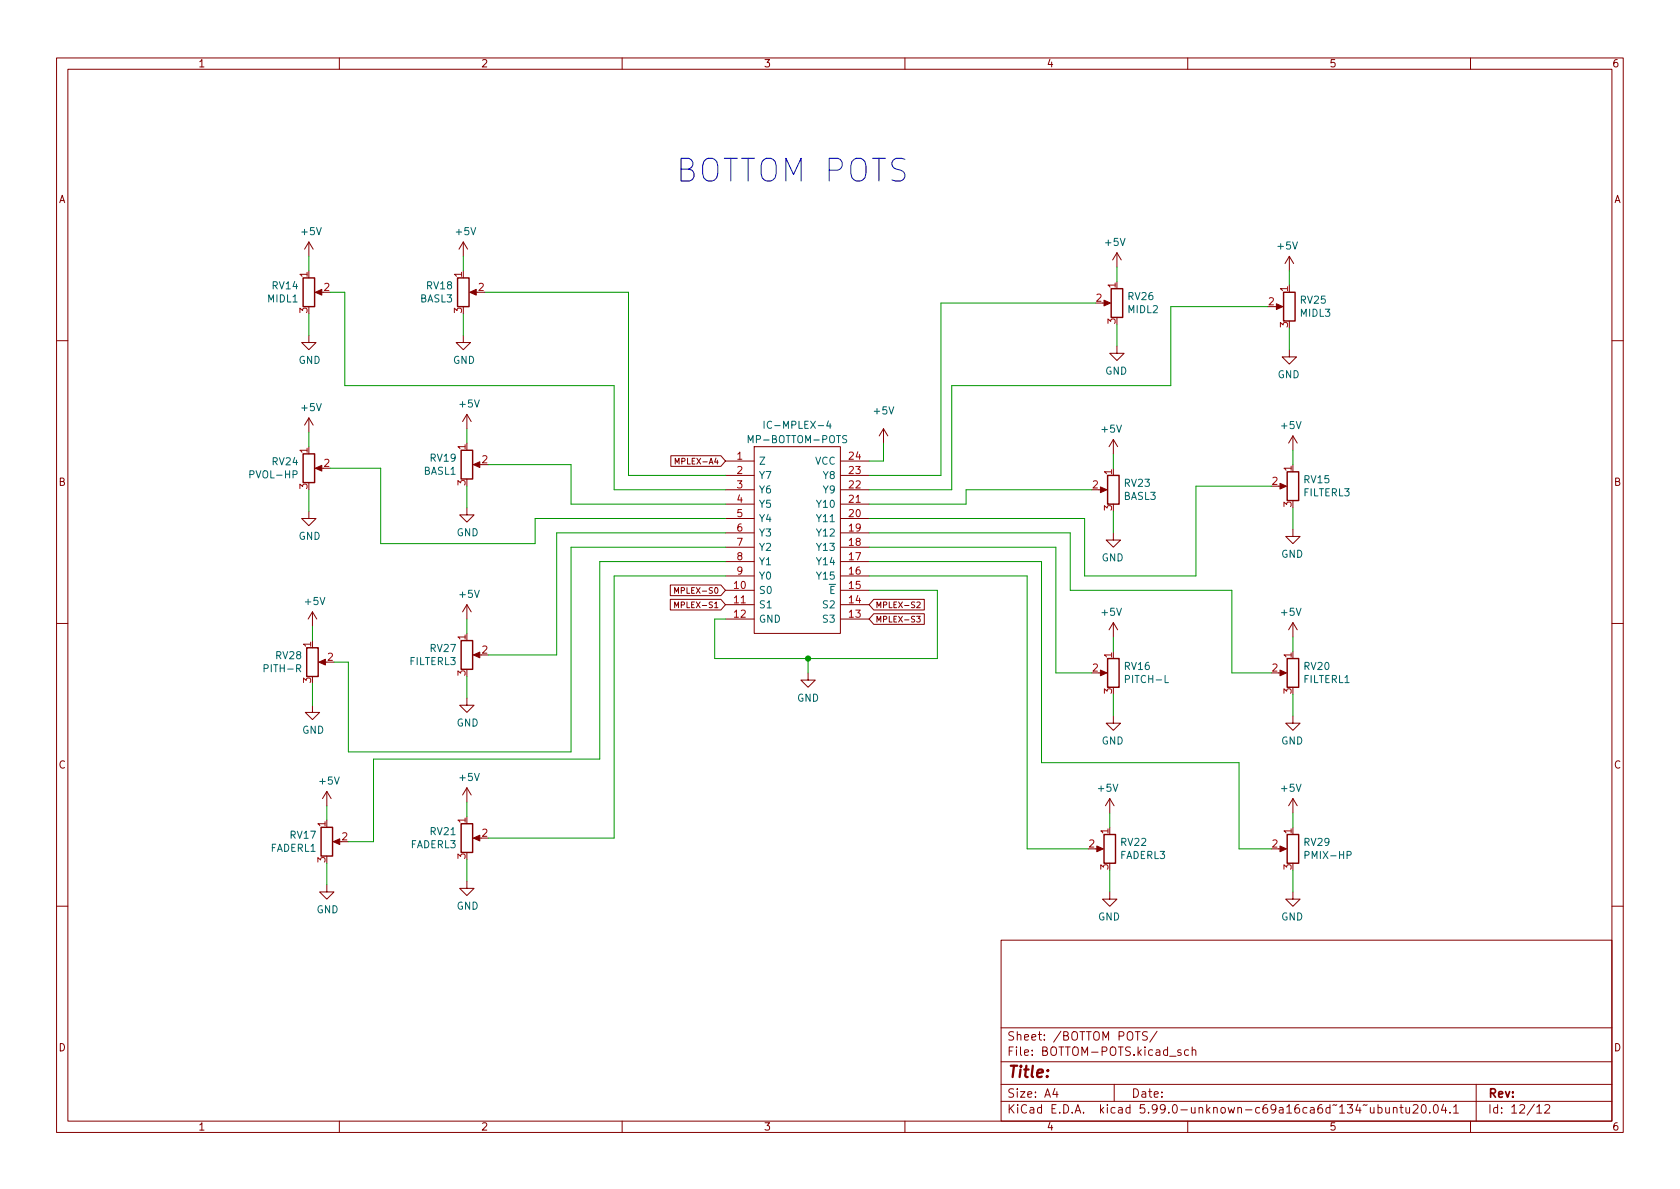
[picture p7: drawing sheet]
<svg xmlns="http://www.w3.org/2000/svg" width="297mm" height="210mm" viewBox="0 0 297 210" stroke-linecap="round" stroke-linejoin="round" font-family="sans-serif">
<g fill="none" stroke="#840000" stroke-width=".18">
<path d="M10 10.2h277v190.1h-277zM12 12.2h273v186.1h-273zM60 10.2v2M110 10.2v2M160 10.2v2M210 10.2v2M260 10.2v2M54.6 59.3v1.3h1.3l-1.3 1.2-1.3-1.2h1.3M54.6 42.8l-.8 1.3M54.6 42.8v2.5M54.6 42.8l.8 1.3M56.1 51.7h1"/>
<path d="M81.9 59.3v1.3h1.3l-1.3 1.2-1.3-1.2h1.3M81.9 42.8l-.7 1.3M81.9 42.8v2.5M81.9 42.8l.8 1.3M83.4 51.7h1.1M194.9 53.6h1.1M197.5 44.7l.7 1.3M197.5 44.7v2.5M197.5 44.7l-.8 1.3M225.4 54.2h1M228 45.3l.7 1.3M228 45.3v2.6"/>
<path d="M228 45.3l-.8 1.3M10 60.2h2M54.6 73.9v2.5M54.6 73.9l-.8 1.3M54.6 73.9l.8 1.3M82.5 73.3l-.7 1.2M82.5 73.3v2.5M82.5 73.3l.8 1.2M133.3 79h15.3v33h-15.3zM156.2 75.8l-.8 1.3M156.2 75.8v2.6M156.2 75.8l.8 1.3"/>
<path d="M196.8 77.7l.8 1.3M196.8 77.7v2.6M196.8 77.7l-.7 1.3M197.5 61.2v1.3h-1.3l1.3 1.2 1.3-1.2h-1.3M228 61.8v1.3h-1.3l1.3 1.3 1.2-1.3h-1.2M228.6 77.1l.8 1.3M228.6 77.1v2.5M228.6 77.1l-.8 1.3M285 60.2h2M54.6 90.4v1.3h1.3l-1.3 1.3-1.3-1.3h1.3M56.1 82.8h1M82.5 89.8v1.3h1.3l-1.3 1.2-1.2-1.2h1.2"/>
<path d="M84.1 82.2h1M118.6 80.6h8.9l.8 .9-.8 1h-8.9zM119.4 82.1v-1.1l.3 .8 .4-.8v1.1M128.3 86.6h5M128.3 81.5h5M128.3 99.3h5M128.3 96.8h5M128.3 94.2h5M128.3 84.1h5M128.3 91.7h5M128.3 89.1h5M148.6 86.6h5.1"/>
<path d="M148.6 81.5h5.1M148.6 99.3h5.1M148.6 96.8h5.1M148.6 94.2h5.1M148.6 84.1h5.1M148.6 91.7h5.1M148.6 89.1h5.1M194.3 86.6h1M196.8 94.2v1.3h-1.2l1.2 1.3 1.3-1.3h-1.3M226.1 86h1M228.6 93.6v1.3h-1.3l1.3 1.2 1.3-1.2h-1.3M10 110.2h2"/>
<path d="M55.2 108.2l-.7 1.3M55.2 108.2v2.5M55.2 108.2l.8 1.3M56.8 117.1h1M82.5 106.9v2.6M82.5 106.9l-.7 1.3M82.5 106.9l.8 1.3M84.1 115.8h1M118.5 106h9l.8 .9-.8 1h-9zM118.5 103.4h9l.8 1-.8 .9h-9zM119.3 107.5v-1.1l.3 .8 .4-.8v1.1M119.3 104.9v-1l.3 .7 .4-.7v1"/>
<path d="M128.3 104.4h5M128.3 106.9h5M128.3 109.5h5M128.3 101.8h5M142.9 119v1.3h1.2l-1.2 1.2-1.3-1.2h1.3M148.6 104.4h5.1M148.6 106.9h5.1M148.6 109.5h5.1M148.6 101.8h5.1M154.5 106h8.9v1.9h-8.9l-.8-1zM154.5 108.5h8.9v1.9h-8.9l-.8-.9zM162.1 109h.6l-.3 .4 .3 .1v.4l-.2 .1-.4-.1"/>
<path d="M162.1 106.5l.4-.1 .2 .3-.6 .8h.6M194.3 119h1M196.8 110.1v2.5M196.8 110.1l.8 1.3M196.8 110.1l-.7 1.3M226.1 119h1M228.6 110.1v2.5M228.6 110.1l.8 1.3M228.6 110.1l-.8 1.3M285 110.2h2M55.2 124.7v1.3h1.3l-1.3 1.2-1.2-1.2h1.2M57.8 139.9l-.8 1.3"/>
<path d="M57.8 139.9v2.6M57.8 139.9l.7 1.3M82.5 123.4v1.3h1.3l-1.3 1.3-1.2-1.3h1.2M82.5 139.3v2.6M82.5 139.3l-.7 1.3M82.5 139.3l.8 1.3M196.8 126.6v1.3h-1.2l1.2 1.3 1.3-1.3h-1.3M228.6 126.6v1.3h-1.3l1.3 1.3 1.3-1.3h-1.3M57.8 156.5v1.2h1.3l-1.3 1.3-1.3-1.3h1.3M59.3 148.8h1M82.5 155.8v1.3h1.3l-1.3 1.3-1.2-1.3h1.2M84.1 148.2h1"/>
<path d="M193.7 150.1h1M196.2 157.7v1.3h-1.3l1.3 1.3 1.3-1.3h-1.3M196.2 141.2l.8 1.3M196.2 141.2v2.6M196.2 141.2l-.7 1.3M226.1 150.1h1M228.6 157.7v1.3h-1.3l1.3 1.3 1.3-1.3h-1.3M228.6 141.2v2.6M228.6 141.2l.8 1.3M228.6 141.2l-.8 1.3M10 160.2h2M177 166.3h108v32h-108z"/>
<path d="M285 160.2h2M60 198.3v2M110 198.3v2M160 198.3v2M177 194.8h108M177 191.8h108M177 187.8h108M177 181.8h108M186.5 192.5l-.4 1h1M186.9 193v1M197 191.8v3M202.9 182.5l-.6-.1-.2 .2v.4l.6 .3 .2 .3-.3 .3h-.6"/>
<path d="M204.6 182.4l-1.3 1.9M208.8 185.7l-.4-.1-.2 .2 .1 .3 .5 .1v.4h-.6M210 198.3v2M210.1 185.7l-.4-.1-.3 .3v.4l.2 .3h.5M210.8 185.8l.2-.2 .4 .1v.9M210.8 185.1v1.5M243.6 195.9l.5-.1 .3 .3v.4l-.2 .3h-.6M243.6 195.3v1.5M245 195.8l.1 1h.3l.2-.1M245.6 195.8v1M246.4 196l.2-.2 .3 .1 .1 .9M246.4 195.8v1"/>
<path d="M247.5 195.8h.6M247.7 195.3v1.3l.4 .2M248.6 195.8v1h.4l.2-.1M249.2 195.8v1M249.9 195.5l.5-.2 .2 .2 .1 .3-.9 1h.9M251.5 195.4l.1-.1a.81 .81 0 0 1 .6 .7 .81 .81 0 0 1-.3 .8h-.1a.81 .81 0 0 1-.6-.6 .81 .81 0 0 1 .3-.8zM252.8 196.7v.1M253.6 195.4l.2-.1a.81 .81 0 0 1 .6 .7 .81 .81 0 0 1-.3 .8h-.2a.81 .81 0 0 1-.5-.6 .81 .81 0 0 1 .2-.8zM255.2 195.3l-.3 1h.9M255.6 195.8v1M256.4 196.7v.1M257 195.8l.4-.5v1.5"/>
<path d="M257 196.8h.9M260 198.3v2M261 191.8v6.5M271.7 195.8l.5-.5v1.5M271.7 196.8h.9M273.1 195.5l.6-.2 .2 .2 .1 .3-.9 1h.9"/>
</g>
<g fill="none" stroke="#840000" stroke-width=".25">
<path d="M53.6 49.1h2v5.1h-2zM80.9 49.1h2v5.1h-2zM196.5 51h2v5.1h-2zM226.9 51.7h2.1v5.1h-2.1zM81.5 79.6h2.1v5.1h-2.1zM53.6 80.3h2v5h-2zM195.8 84.1h2.1v5h-2.1zM227.6 83.4h2v5.1h-2zM54.2 114.5h2.1v5.1h-2.1zM81.5 113.3h2.1v5.1h-2.1zM195.8 116.5h2.1v5h-2.1zM227.6 116.5h2v5h-2z"/>
<path d="M56.8 146.3h2v5.1h-2zM81.5 145.7h2.1v5h-2.1zM195.2 147.6h2v5h-2zM227.6 147.6h2v5h-2z"/>
</g>
<g fill="#840000" stroke="#840000" stroke-width=".18">
<path d="M195.2 53.1l1.1 .5-1.1 .5z"/>
<path d="M83.1 51.7l1.1-.5v1z"/>
<path d="M194.6 118.5l1.1 .5-1.1 .5z"/>
<path d="M83.7 82.2l1.1-.5v1z"/>
<path d="M225.7 53.7l1.1 .5-1.1 .5z"/>
<path d="M226.3 118.5l1.2 .5-1.2 .5z"/>
<path d="M194.6 86.1l1.1 .5-1.1 .5z"/>
<path d="M193.9 149.6l1.2 .5-1.2 .5z"/>
<path d="M226.3 85.5l1.2 .5-1.2 .5z"/>
<path d="M83.7 148.2l1.1-.5v1z"/>
<path d="M226.3 149.6l1.2 .5-1.2 .5z"/>
<path d="M56.4 117.1l1.1-.5v1z"/>
<path d="M58.9 148.8l1.2-.5v1z"/>
<path d="M83.7 115.8l1.1-.5v1z"/>
<path d="M55.8 51.7l1.1-.5v1z"/>
<path d="M55.8 82.8l1.1-.5v1z"/>
</g>
<path d="M132.3 78.3v-1.3l.4 .9 .4-.9v1.3M135.1 74.5v1.3M146.5 74.4l-.3 .9h.8M146.8 74.9v.9M149.7 77.1l-.5-.1-.2 .1v.4l.6 .2 .1 .4-.2 .2-.5-.1" fill="none" stroke="#006464" stroke-width=".18"/>
<g fill="none" stroke="#009600" stroke-width=".18">
<path d="M54.6 45.3v2.6M54.6 55.5v3.8M58.4 51.7h2.6v16.5h47.6v18.4h19.7M81.9 45.3v2.6M81.9 55.5v3.8M85.7 51.7h25.4v32.4h17.2M193.7 53.6h-27.3v30.5h-12.7M197.5 47.2v2.6M197.5 57.4v3.8M224.2 54.2h-17.2v14h-38.7v18.4h-14.6M228 47.9v2.5M228 58v3.8"/>
<path d="M54.6 76.4v2.6M82.5 75.8v2.6M156.2 78.4v3.1h-2.5M228.6 79.6v2.6M54.6 86.6v3.8M58.4 82.8h8.9v13.3h27.3v-4.4h33.7M82.5 86v3.8M86.4 82.2h14.6v6.9h27.3M128.3 99.3h-22.3v34.9h-40v14.6h-4.4M128.3 96.8h-27.3v36.2h-39.4v-15.9h-2.5M128.3 94.2h-29.9v21.6h-12M153.7 94.2h35.5v10.2h28.6v14.6h7"/>
<path d="M153.7 96.8h33v22.2h6.3M153.7 99.3h30.4v35.6h35v15.2h5.7M193 86.6h-22.2v2.5h-17.1M196.8 80.3v2.5M196.8 90.4v3.8M224.8 86h-13.3v15.8h-19.7v-10.1h-38.1M228.6 89.8v3.8M55.2 110.7v2.6M82.5 109.5v2.5M82.5 119.6v3.8M128.3 101.8h-19.7v46.4h-22.2M142.9 116.5v2.5"/>
<path d="M153.7 101.8h27.9v48.3h10.8M153.7 104.4h12v12.1h-39.3v-7h1.9M196.8 112.6v2.6M228.6 112.6v2.6M55.2 120.9v3.8M196.8 122.8v3.8M228.6 122.8v3.8M57.8 142.5v2.5M57.8 152.6v3.9M82.5 141.9v2.5M82.5 152v3.8M196.2 143.8v2.5"/>
<path d="M196.2 153.9v3.8M228.6 143.8v2.5M228.6 153.9v3.8"/>
</g>
<circle cx="142.9" cy="116.5" r=".46" fill="#009600" stroke="#009600" stroke-width=".18"/>
<text font-size="5.6" fill="#0000c2" x="119.4" y="32.2">BOTTOM POTS</text>
<text font-size="2.8" fill="#840000" x="178" y="190.6">Title:</text>
<g font-size="2.1" fill="#840000">
<text x="178" y="184">Sheet: /BOTTOM POTS/</text>
<text x="178" y="186.7">File: BOTTOM-POTS.kicad_sch</text>
<text x="178" y="196.9">KiCad E.D.A. kicad 5.99.0-unknown-c69a16ca6d~134~ubuntu20.04.1</text>
<text x="178" y="194.1">Size: A4</text>
<text x="200" y="194.1">Date:</text>
<text x="263" y="194.1">Rev:</text>
<text x="263" y="196.9">Id: 12/12</text>
</g>
<g font-size="1.8" fill="#840000">
<text x="35" y="11.9">1</text>
<text x="85" y="11.9">2</text>
<text x="135" y="11.9">3</text>
<text x="185" y="11.9">4</text>
<text x="235" y="11.9">5</text>
<text x="285" y="11.9">6</text>
<text x="10.3" y="35.9">A</text>
<text x="285.3" y="35.9">A</text>
<text x="10.3" y="85.9">B</text>
<text x="285.3" y="85.9">B</text>
<text x="10.3" y="135.9">C</text>
<text x="285.3" y="135.9">C</text>
<text x="10.3" y="185.9">D</text>
<text x="285.3" y="185.9">D</text>
<text x="35" y="199.9">1</text>
<text x="85" y="199.9">2</text>
<text x="135" y="199.9">3</text>
<text x="185" y="199.9">4</text>
<text x="235" y="199.9">5</text>
<text x="285" y="199.9">6</text>
</g>
<g font-size="1.8" fill="#006464">
<text x="53.4" y="41.6">+5V</text>
<text x="80.7" y="41.6">+5V</text>
<text x="195.5" y="43.5">+5V</text>
<text x="226" y="44.1">+5V</text>
<text x="47.3" y="53.5">MIDL1</text>
<text x="48.2" y="51.1">RV14</text>
<text x="74.3" y="53.5">BASL3</text>
<text x="75.5" y="51.1">RV18</text>
<text x="199.5" y="53.1">RV26</text>
<text x="230" y="53.7">RV25</text>
<text x="199.4" y="55.4">MIDL2</text>
<text x="229.9" y="56">MIDL3</text>
<text x="52.8" y="64.3">GND</text>
<text x="80.1" y="64.3">GND</text>
<text x="195.4" y="66.2">GND</text>
<text x="225.9" y="66.9">GND</text>
<text x="53.4" y="72.7">+5V</text>
<text x="81.3" y="72.1">+5V</text>
<text x="136" y="75.8">IC-MPLEX-4</text>
<text x="154.6" y="73.3">+5V</text>
<text x="194.9" y="76.5">+5V</text>
<text x="226.6" y="75.9">+5V</text>
<text x="48.2" y="82.3">RV24</text>
<text x="74.9" y="83.9">BASL1</text>
<text x="76.1" y="81.6">RV19</text>
<text x="132.8" y="78.4">MP-BOTTOM-POTS</text>
<text x="134.1" y="82.2">Z</text>
<text x="144.1" y="82.2">VCC</text>
<text x="44.4" y="84.6">PVOL-HP</text>
<text x="134.1" y="84.7">Y7</text>
<text x="134.1" y="87.2">Y6</text>
<text x="134.1" y="89.8">Y5</text>
<text x="144.7" y="89.8">Y10</text>
<text x="145.7" y="87.2">Y9</text>
<text x="145.7" y="84.7">Y8</text>
<text x="198.7" y="88.4">BASL3</text>
<text x="198.9" y="86.1">RV23</text>
<text x="230.5" y="87.8">FILTERL3</text>
<text x="230.6" y="85.4">RV15</text>
<text x="52.8" y="95.4">GND</text>
<text x="80.7" y="94.8">GND</text>
<text x="134.1" y="92.3">Y4</text>
<text x="134.1" y="94.9">Y3</text>
<text x="144.7" y="94.9">Y12</text>
<text x="144.7" y="92.3">Y11</text>
<text x="134.1" y="97.4">Y2</text>
<text x="134.1" y="99.9">Y1</text>
<text x="144.7" y="99.9">Y14</text>
<text x="144.7" y="97.4">Y13</text>
<text x="194.8" y="99.3">GND</text>
<text x="226.5" y="98.6">GND</text>
<text x="54" y="107">+5V</text>
<text x="81.3" y="105.7">+5V</text>
<text x="134.1" y="105">S0</text>
<text x="134.1" y="107.6">S1</text>
<text x="134.1" y="102.5">Y0</text>
<text x="144.7" y="102.5">Y15</text>
<text x="145.3" y="105">~{E}</text>
<text x="145.7" y="107.6">S2</text>
<text x="134.1" y="110.1">GND</text>
<text x="145.7" y="110.1">S3</text>
<text x="194.9" y="108.9">+5V</text>
<text x="226.6" y="108.9">+5V</text>
<text x="47" y="118.9">PITH-R</text>
<text x="48.8" y="116.6">RV28</text>
<text x="72.4" y="117.6">FILTERL3</text>
<text x="76.1" y="115.3">RV27</text>
<text x="198.9" y="118.5">RV16</text>
<text x="230.6" y="118.5">RV20</text>
<text x="140.9" y="124.1">GND</text>
<text x="199.2" y="120.8">PITCH-L</text>
<text x="230.5" y="120.8">FILTERL1</text>
<text x="53.4" y="129.7">GND</text>
<text x="80.7" y="128.5">GND</text>
<text x="194.8" y="131.6">GND</text>
<text x="226.5" y="131.6">GND</text>
<text x="56.6" y="138.7">+5V</text>
<text x="81.3" y="138.1">+5V</text>
<text x="194.2" y="140">+5V</text>
<text x="226.6" y="140">+5V</text>
<text x="51.4" y="148.3">RV17</text>
<text x="72.6" y="150">FADERL3</text>
<text x="76.1" y="147.7">RV21</text>
<text x="198.2" y="149.6">RV22</text>
<text x="230.6" y="149.6">RV29</text>
<text x="47.8" y="150.6">FADERL1</text>
<text x="198" y="151.9">FADERL3</text>
<text x="231.1" y="151.9">PMIX-HP</text>
<text x="55.9" y="161.5">GND</text>
<text x="80.7" y="160.9">GND</text>
<text x="194.1" y="162.8">GND</text>
<text x="226.5" y="162.8">GND</text>
</g>
<g font-size="1.8" fill="#a90000">
<text x="54.4" y="49" transform="rotate(-90 54.4 49)">1</text>
<text x="57.3" y="51.4">2</text>
<text x="81.7" y="49" transform="rotate(-90 81.7 49)">1</text>
<text x="84.6" y="51.4">2</text>
<text x="193.8" y="53.3">2</text>
<text x="197.2" y="50.9" transform="rotate(-90 197.2 50.9)">1</text>
<text x="224.3" y="54">2</text>
<text x="227.7" y="51.5" transform="rotate(-90 227.7 51.5)">1</text>
<text x="54.4" y="55.4" transform="rotate(-90 54.4 55.4)">3</text>
<text x="81.7" y="55.4" transform="rotate(-90 81.7 55.4)">3</text>
<text x="197.2" y="57.3" transform="rotate(-90 197.2 57.3)">3</text>
<text x="227.7" y="57.9" transform="rotate(-90 227.7 57.9)">3</text>
<text x="54.4" y="80.1" transform="rotate(-90 54.4 80.1)">1</text>
<text x="57.3" y="82.5">2</text>
<text x="82.3" y="79.5" transform="rotate(-90 82.3 79.5)">1</text>
<text x="85.2" y="81.9">2</text>
<text x="130.3" y="81.3">1</text>
<text x="130.3" y="83.8">2</text>
<text x="150.1" y="83.8">23</text>
<text x="150.1" y="81.3">24</text>
<text x="196.6" y="83.9" transform="rotate(-90 196.6 83.9)">1</text>
<text x="228.3" y="83.3" transform="rotate(-90 228.3 83.3)">1</text>
<text x="54.4" y="86.5" transform="rotate(-90 54.4 86.5)">3</text>
<text x="82.3" y="85.8" transform="rotate(-90 82.3 85.8)">3</text>
<text x="130.3" y="86.4">3</text>
<text x="130.3" y="88.9">4</text>
<text x="150.1" y="88.9">21</text>
<text x="150.1" y="86.4">22</text>
<text x="193.2" y="86.4">2</text>
<text x="224.9" y="85.7">2</text>
<text x="228.3" y="89.6" transform="rotate(-90 228.3 89.6)">3</text>
<text x="130.3" y="91.4">5</text>
<text x="130.3" y="94">6</text>
<text x="150.1" y="94">19</text>
<text x="150.1" y="91.4">20</text>
<text x="196.6" y="90.3" transform="rotate(-90 196.6 90.3)">3</text>
<text x="130.3" y="96.5">7</text>
<text x="130.3" y="99.1">8</text>
<text x="130.3" y="101.6">9</text>
<text x="150.1" y="101.6">16</text>
<text x="150.1" y="99.1">17</text>
<text x="150.1" y="96.5">18</text>
<text x="129.8" y="104.1">10</text>
<text x="129.8" y="106.7">11</text>
<text x="150.1" y="106.7">14</text>
<text x="150.1" y="104.1">15</text>
<text x="82.3" y="113.1" transform="rotate(-90 82.3 113.1)">1</text>
<text x="129.8" y="109.2">12</text>
<text x="150.1" y="109.2">13</text>
<text x="55" y="114.4" transform="rotate(-90 55 114.4)">1</text>
<text x="57.9" y="116.8">2</text>
<text x="82.3" y="119.5" transform="rotate(-90 82.3 119.5)">3</text>
<text x="85.2" y="115.6">2</text>
<text x="193.2" y="118.7">2</text>
<text x="196.6" y="116.3" transform="rotate(-90 196.6 116.3)">1</text>
<text x="224.9" y="118.7">2</text>
<text x="228.3" y="116.3" transform="rotate(-90 228.3 116.3)">1</text>
<text x="55" y="120.8" transform="rotate(-90 55 120.8)">3</text>
<text x="196.6" y="122.7" transform="rotate(-90 196.6 122.7)">3</text>
<text x="228.3" y="122.7" transform="rotate(-90 228.3 122.7)">3</text>
<text x="57.5" y="146.2" transform="rotate(-90 57.5 146.2)">1</text>
<text x="60.5" y="148.6">2</text>
<text x="82.3" y="145.5" transform="rotate(-90 82.3 145.5)">1</text>
<text x="85.2" y="147.9">2</text>
<text x="192.5" y="149.9">2</text>
<text x="196" y="147.4" transform="rotate(-90 196 147.4)">1</text>
<text x="224.9" y="149.9">2</text>
<text x="228.3" y="147.4" transform="rotate(-90 228.3 147.4)">1</text>
<text x="57.5" y="152.5" transform="rotate(-90 57.5 152.5)">3</text>
<text x="82.3" y="151.9" transform="rotate(-90 82.3 151.9)">3</text>
<text x="196" y="153.8" transform="rotate(-90 196 153.8)">3</text>
<text x="228.3" y="153.8" transform="rotate(-90 228.3 153.8)">3</text>
</g>
<g font-size="1.4" fill="#840000">
<text x="120" y="82.1">MPLEX-A4</text>
<text x="120.1" y="107.5">MPLEX-S1</text>
<text x="120.1" y="105">MPLEX-S0</text>
<text x="154.7" y="107.5">MPLEX-S2</text>
<text x="154.7" y="110">MPLEX-S3</text>
</g>
</svg>
